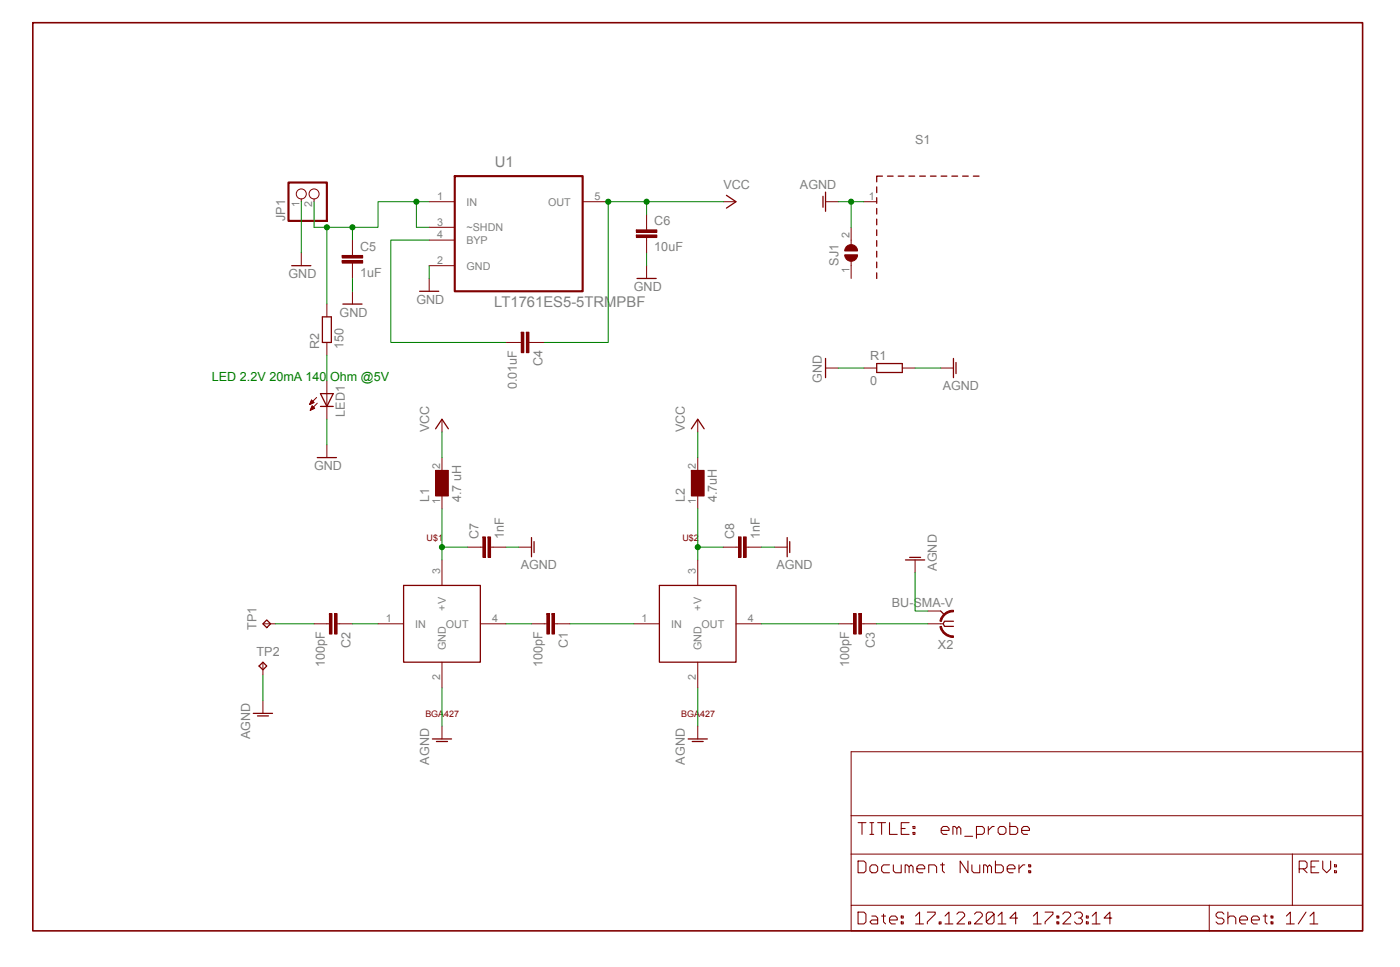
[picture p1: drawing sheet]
<svg xmlns="http://www.w3.org/2000/svg" width="278mm" height="192mm" viewBox="0 0 278 192" stroke-linecap="round" stroke-linejoin="round" font-family="sans-serif">
<path d="M80.2 116.2h15.2v15.3h-15.2zM131 116.2h15.2v15.3h-15.2z" fill="none" stroke="#800000" stroke-width=".25"/>
<g fill="none" stroke="#800000" stroke-width=".2">
<path d="M85.2 40h5.1M85.2 45.1h5.1M85.2 47.7h5.1M85.2 52.7h5.1M115.7 40h5.1M87.8 111.2v5M138.6 111.2v5M64.9 123.8h.5M66.9 123.8h.6M75.1 123.8h5.1M87.8 131.5v5M95.4 123.8h5.1"/>
<path d="M125.9 123.8h5.1M138.6 131.5v5M146.2 123.8h5.1"/>
</g>
<path d="M90.3 35h25.4v22.8h-25.4z" fill="none" stroke="#800000" stroke-width=".42"/>
<path d="M65.4 121.8h.5v4.1h-.5z" fill="#800000"/>
<path d="M65.4 121.8h.5v4.1h-.5zM65.4 121.8h.1" fill="none" stroke="#800000" stroke-width=".2"/>
<path d="M66.4 121.8h.5v4.1h-.5z" fill="#800000"/>
<path d="M62.4 123.8h2.5M66.4 121.8h.5v4.1h-.5zM66.4 121.8h.1M67.5 123.8h2.5M169 123.8h.5M171.1 123.8h.5" fill="none" stroke="#800000" stroke-width=".2"/>
<path d="M169.5 121.8h.5v4.1h-.5z" fill="#800000"/>
<path d="M169.5 121.8h.5v4.1h-.5zM169.5 121.8h.1" fill="none" stroke="#800000" stroke-width=".2"/>
<path d="M170.6 121.8h.5v4.1h-.5z" fill="#800000"/>
<g fill="none" stroke="#800000" stroke-width=".2">
<path d="M59.8 39.5v.5M62.4 39.5v.5M59.8 50.2v2.5M85.2 55.3v2.5M143.6 40h2.6M103 68h.5M105 68h.6M181.7 111.2v2.5M166.5 123.8h2.5M170.6 121.8h.5v4.1h-.5zM170.6 121.8h.1M171.6 123.8h2.5"/>
<path d="M87.8 144.2v2.5M138.6 144.2v2.5"/>
<circle cx="59.8" cy="38.5" r="1"/>
<circle cx="62.4" cy="38.5" r="1"/>
</g>
<path d="M144.3 38.8l1.9 1.2-1.9 1.3M57.9 52.7h3.8M83.3 57.8h3.8M179.8 111.2h3.8M180.7 110.7h2.1M85.9 146.7h3.8M86.7 147.2h2.2M136.7 146.7h3.8M137.5 147.2h2.2" fill="none" stroke="#800000" stroke-width=".25"/>
<path d="M57.3 36.2h7.6v7.7h-7.6z" fill="none" stroke="#800000" stroke-width=".42"/>
<path d="M103.5 66h.5v4h-.5z" fill="#800000"/>
<path d="M103.5 66h.5v4h-.5zM103.5 66h.1" fill="none" stroke="#800000" stroke-width=".2"/>
<path d="M104.5 66h.5v4h-.5z" fill="#800000"/>
<path d="M70 50.2v.5M70 52.2v.5M100.5 68h2.5M104.5 66h.5v4h-.5zM104.5 66h.1M105.6 68h2.5" fill="none" stroke="#800000" stroke-width=".2"/>
<path d="M68 51.7h4v.5h-4z" fill="#800000"/>
<path d="M68 51.7h4v.5h-4zM68 51.7h.1" fill="none" stroke="#800000" stroke-width=".2"/>
<path d="M68 50.7h4v.5h-4z" fill="#800000"/>
<path d="M68 50.7h4v.5h-4zM68 50.7h.1M70 47.7v2.5M70 52.7v2.6M70 57.8v2.6M128.4 45.1v.5M128.4 47.2v.5" fill="none" stroke="#800000" stroke-width=".2"/>
<path d="M68.1 60.4h3.8" fill="none" stroke="#800000" stroke-width=".25"/>
<path d="M126.4 46.7h4v.5h-4z" fill="#800000"/>
<path d="M126.4 46.7h4v.5h-4zM126.4 46.7h.1" fill="none" stroke="#800000" stroke-width=".2"/>
<path d="M126.4 45.6h4v.5h-4z" fill="#800000"/>
<path d="M126.4 45.6h4v.5h-4zM126.4 45.6h.1M128.4 42.6v2.5M128.4 47.7v2.5M128.4 52.7v2.6M95.4 108.6h.5M97.4 108.6h.5" fill="none" stroke="#800000" stroke-width=".2"/>
<path d="M126.5 55.3h3.8" fill="none" stroke="#800000" stroke-width=".25"/>
<path d="M96.9 106.6h.5v4.1h-.5z" fill="#800000"/>
<path d="M96.9 106.6h.5v4.1h-.5zM96.9 106.6h.1" fill="none" stroke="#800000" stroke-width=".2"/>
<path d="M95.9 106.6h.5v4.1h-.5z" fill="#800000"/>
<path d="M92.9 108.6h2.5M95.9 106.6h.5v4.1h-.5zM95.9 106.6h.1M97.9 108.6h2.6M146.2 108.6h.5M148.2 108.6h.5" fill="none" stroke="#800000" stroke-width=".2"/>
<path d="M147.7 106.6h.5v4.1h-.5z" fill="#800000"/>
<path d="M147.7 106.6h.5v4.1h-.5zM147.7 106.6h.1" fill="none" stroke="#800000" stroke-width=".2"/>
<path d="M146.7 106.6h.5v4.1h-.5z" fill="#800000"/>
<g fill="none" stroke="#800000" stroke-width=".2">
<path d="M164 73.1h2.5M186.8 73.1h2.6M87.8 83.2v2.6M138.6 83.2v2.6M103 108.6h2.6M143.6 108.6h2.6M146.7 106.6h.5v4.1h-.5zM146.7 106.6h.1M148.7 108.6h2.6M153.8 108.6h2.5M52.2 123.8h2.6M52.2 131.5v2.5"/>
<path d="M52.2 139.1v2.5M108.1 123.8h.5M110.1 123.8h.5"/>
</g>
<g fill="none" stroke="#800000" stroke-width=".25">
<path d="M164 71.2v3.8M189.4 71.2v3.8M189.9 72v2.2M86.5 85.1l1.3-1.9 1.2 1.9M137.3 85.1l1.3-1.9 1.2 1.9M105.6 106.7v3.8M106.1 107.5v2.2M156.3 106.7v3.8M156.8 107.5v2.2M51.5 132.2l.7-.7 .8 .7-.8 .8zM52.2 123.8l.8-.7 .7 .7-.7 .8zM50.3 141.6h3.8"/>
<path d="M51.1 142.1h2.2"/>
</g>
<path d="M108.6 121.8h.5v4.1h-.5z" fill="#800000"/>
<path d="M108.6 121.8h.5v4.1h-.5zM108.6 121.8h.1" fill="none" stroke="#800000" stroke-width=".2"/>
<path d="M109.6 121.8h.5v4.1h-.5z" fill="#800000"/>
<path d="M171.6 73.1h2.5M179.2 73.1h2.5M105.6 123.8h2.5M109.6 121.8h.5v4.1h-.5zM109.6 121.8h.1M110.6 123.8h2.6M186.8 123.8h.5" fill="none" stroke="#800000" stroke-width=".2"/>
<path d="M174.1 72.2h5.1v1.8h-5.1zM186.8 121.3l.8 .8M189.4 123.3h-1.8l-.3 .5 .3 .6h1.8" fill="none" stroke="#800000" stroke-width=".25"/>
<path d="M186.7 124.4l.3-.1a2.4 2.4 0 0 0 2.4 1.9v.4a2.68 2.68 0 0 1-2.7-2.2z" fill-rule="evenodd" fill="#800000"/>
<path d="M186.7 124.4l.3-.1a2.4 2.4 0 0 0 2.4 1.9v.4a2.68 2.68 0 0 1-2.7-2.2z" fill="none" stroke="#800000" stroke-width=".2"/>
<path d="M187.2 122.1a2.61 2.61 0 0 1 2.2-.9v.3a2.37 2.37 0 0 0-2.4 1.9l-.3-.1v-.2z" fill-rule="evenodd" fill="#800000"/>
<path d="M164 40h2.5M171.6 40h2.5M184.3 123.8h2.5M184.3 121.3h2.5M187.2 122.1a2.61 2.61 0 0 1 2.2-.9v.3a2.37 2.37 0 0 0-2.4 1.9l-.3-.1v-.2z" fill="none" stroke="#800000" stroke-width=".2"/>
<g fill="none" stroke="#800000" stroke-width=".25">
<path d="M163.4 39v2.1M164 38.1v3.9M174.1 37.1v1.1M174.1 39.2v1.2M175.3 35h-1.2v1.1M176.3 35h1.1M178.4 35h1.1M180.5 35h1.1M182.6 35h1.2M184.8 35h1.1M186.9 35h1.1M189 35h1.2"/>
<path d="M191.2 35h1.1M193.3 35h1.1M174.1 41.4v1.1M174.1 43.5v1.1M174.1 45.6v1.2M174.1 47.8v1.1M174.1 49.9v1.1M174.1 52v1.1M174.1 54.2v1.1"/>
</g>
<path d="M86.5 93.4h2.5v5.1h-2.5z" fill="#800000"/>
<path d="M86.5 93.4h2.5v5.1h-2.5zM86.5 93.4h.1M87.8 90.8v2.6M87.8 98.5v2.5" fill="none" stroke="#800000" stroke-width=".2"/>
<path d="M137.3 93.4h2.5v5.1h-2.5z" fill="#800000"/>
<path d="M137.3 93.4h2.5v5.1h-2.5zM137.3 93.4h.1M138.6 90.8v2.6M138.6 98.5v2.5" fill="none" stroke="#800000" stroke-width=".2"/>
<path d="M168 49.1a1.27 1.27 0 0 1 1.4-.5 1.27 1.27 0 0 1 .9 1.2h-2.5z" fill-rule="evenodd" fill="#800000"/>
<path d="M168 49.1a1.27 1.27 0 0 1 1.4-.5 1.27 1.27 0 0 1 .9 1.2h-2.5z" fill="none" stroke="#800000" stroke-width=".2"/>
<path d="M167.8 50.6h2.5a1.27 1.27 0 0 1-1.3 1.3 1.27 1.27 0 0 1-1.2-1.3z" fill-rule="evenodd" fill="#800000"/>
<g fill="none" stroke="#800000" stroke-width=".2">
<path d="M167.8 50.6h2.5a1.27 1.27 0 0 1-1.3 1.3 1.27 1.27 0 0 1-1.2-1.3zM169 45.1v3.5M169 51.9v3.4M61.7 79.9h.7M61.7 79.8h.5M61.8 79.7h.3M61.8 79.5h.2M61.9 79.4l.5 .5-.9 .4zM61.9 79.4h.1M62.9 78.9l-1.4 1.4M64.9 60.4v2.5M64.9 68v2.5"/>
<path d="M64.9 75.6v7.6M61.5 80.3h.1M61.5 80.2h.3M61.6 80h.5M61.7 81.4h.1M61.7 81.2h.4M61.8 81.1h.6M61.8 81h.6M61.9 80.9h.4M61.9 80.8h.3M62 80.6h.1M62 80.6l.5 .5-.9 .3z"/>
<path d="M63 80.1l-1.4 1.3M64.9 88.3v2.5M169 179.7v-30.5h101.6v30.5M169 161.9h101.6M169 169.6h101.6M240.2 179.7h-71.2v5.1h101.6v-5.1h-13.9M240.2 179.7v5.1M240.2 179.7h16.5M256.7 169.6v10.1"/>
</g>
<path d="M63.6 78.1h2.6l-1.3 2.6zM64 62.9h1.8v5.1h-1.8zM63 90.8h3.8M63.6 80.7h2.6" fill="none" stroke="#800000" stroke-width=".25"/>
<path d="M6.5 4.5h264.1v180.3h-264.1z" fill="none" stroke="#800000" stroke-width=".32"/>
<g fill="none" stroke="#800000" stroke-width=".21">
<path d="M170.4 170.9h1.2l.4 .4v1.6l-.4 .4h-1.2zM170.4 163.3h1.6M171.2 163.3v2.4M172.8 163.3h.7M172.8 165.7h.7M173.1 171.7h.8l.4 .4v.8l-.4 .4h-.8l-.3-.4v-.8zM173.1 163.3v2.4M174.3 163.3h1.6M175.1 163.3v2.4M176.7 163.3v2.4h1.5M176.7 171.7h-1.2l-.4 .4v.8l.4 .4h1.2M177.4 171.7v1.2l.4 .4h1.2v-1.6"/>
<path d="M179 164.5h.8M179.8 173.3v-1.6h.3l.4 .4v1.2M180.5 163.3h-1.5v2.4h1.5M180.5 172.1l.4-.4 .4 .4v1.2M181.3 164.1h.4v.4h-.4zM181.3 165.3h.4v.4h-.4zM182.1 172.5h1.6v-.4l-.4-.4h-.8l-.4 .4v.8l.4 .4h.8M184.4 173.3v-1.6h1.2l.4 .4v1.2M186.8 171.7h.8M186.9 164.9h1.6v-.4l-.4-.4h-.8l-.4 .4v.8l.4 .4h.8M187.2 171.3v1.6l.4 .4M189.2 165.7v-1.6h.5l.3 .4v1.2"/>
<path d="M190 164.5l.4-.4 .4 .4v1.2M191.6 166h1.6M192.2 170.9v2.4l-1.5-2.4v2.4M193 171.7v1.2l.4 .4h1.2v-1.6M193.9 165.7h1.2l.4-.4v-.8l-.4-.4h-1.2v2.3M195.3 173.3v-1.6h.4l.4 .4v1.2M196.1 172.1l.4-.4 .4 .4v1.2M196.3 164.1v1.6M197.4 164.1h-.3l-.8 .8M197.7 170.9v2.4h1.2l.4-.4v-.8l-.4-.4h-1.2M198.6 164.1h.8l.4 .4v.8l-.4 .4h-.8l-.4-.4v-.8zM200 172.5h1.6v-.4l-.4-.4h-.8l-.4 .4v.8l.4 .4h.8"/>
<path d="M200.6 163.3v2.4h1.1l.4-.4v-.8l-.4-.4h-1.1M202.4 171.7v1.6M202.9 164.9h1.5v-.4l-.3-.4h-.8l-.4 .4v.8l.4 .4h.8M203.5 171.7h-.3l-.8 .8M204.3 171.7h.4v.4h-.4zM204.3 172.9h.4v.4h-.4zM258 172.5h1.2l.4-.4v-.8l-.4-.4h-1.2v2.4M258.8 172.5l.8 .8M260.4 172.1h.8M261.9 170.9h-1.5v2.4h1.5M262.7 170.9v1.6l.8 .8 .8-.8v-1.6M265 171.7h.4v.4h-.4z"/>
<path d="M265 172.9h.4v.4h-.4zM170.4 181.1h1.2l.4 .4v1.5l-.4 .4h-1.2zM173.1 181.9h.8l.4 .4v1.1h-1.2l-.3-.4 .3-.4h1.2M175.1 181.9h.8M175.5 181.5v1.5l.4 .4M176.7 182.6h1.5v-.3l-.4-.4h-.8l-.3 .4v.7l.3 .4h.8M179 181.9h.4v.4h-.4zM179 183h.4v.4h-.4zM181.8 181.9l.8-.8v2.3M181.8 183.4h1.6M184.2 181.1h1.5v.4l-1.5 1.5v.4M186.5 183h.4v.4h-.4z"/>
<path d="M187.7 181.9l.8-.8v2.3M187.7 183.4h1.5M190 181.5l.4-.4h.8l.4 .4v.4l-1.6 1.5h1.6M192.4 183h.4v.4h-.4zM193.5 181.5l.4-.4h.8l.4 .4v.4l-1.6 1.5h1.6M197.4 181.5l-1.5 1.5 .4 .4h.7l.4-.4v-1.5l-.4-.4h-.7l-.4 .4v1.5M198.2 181.9l.8-.8v2.3M198.2 183.4h1.6M202.1 182.3h-1.5l1.1-1.2v2.3M205.2 181.9l.8-.8v2.3M205.2 183.4h1.6M207.6 181.1h1.5v.4l-1.5 1.5v.4"/>
<path d="M209.9 181.9h.4v.4h-.4zM209.9 183h.4v.4h-.4zM211.1 181.5l.4-.4h.7l.4 .4v.4l-1.5 1.5h1.5M213.4 181.5l.4-.4h.8l.4 .4v.4l-.4 .4h-.4M214.6 182.3l.4 .3v.4l-.4 .4h-.8l-.4-.4M215.7 181.9h.4v.4h-.4zM215.7 183h.4v.4h-.4zM216.9 181.9l.8-.8v2.3M216.9 183.4h1.6M220.8 182.3h-1.5l1.1-1.2v2.3M243.1 181.5l-.4-.4h-.8l-.4 .4v.4l.4 .4h.8l.4 .3v.4l-.4 .4h-.8l-.4-.4M243.9 182.3l.3-.4h.8l.4 .4v1.1"/>
<path d="M243.9 181.1v2.3M246.2 182.6h1.6v-.3l-.4-.4h-.8l-.4 .4v.7l.4 .4h.8M248.5 182.6h1.6v-.3l-.4-.4h-.8l-.4 .4v.7l.4 .4h.8M250.9 181.9h.7M251.3 181.5v1.5l.3 .4M252.4 181.9h.4v.4h-.4zM252.4 183h.4v.4h-.4zM255.5 181.9l.8-.8v2.3M255.5 183.4h1.5M259.4 181.1l-1.6 2.3M260.2 181.9l.7-.8v2.3M260.2 183.4h1.5"/>
</g>
<path d="M82.7 40v5.1M85.2 40h-10.1v5.1h-5.1M70 123.8h5.1" fill="none" stroke="#008000" stroke-width=".2"/>
<circle cx="82.7" cy="40" r=".51" fill="#008000"/>
<g fill="none" stroke="#008000" stroke-width=".2">
<path d="M62.4 40v5.1M70 45.1v2.6M82.7 45.1h2.5"/>
<circle cx="82.7" cy="40" r=".51"/>
</g>
<circle cx="70" cy="45.1" r=".51" fill="#008000"/>
<g fill="none" stroke="#008000" stroke-width=".2">
<path d="M62.4 45.1h7.6M64.9 45.1v15.3"/>
<circle cx="70" cy="45.1" r=".51"/>
</g>
<circle cx="64.9" cy="45.1" r=".51" fill="#008000"/>
<g fill="none" stroke="#008000" stroke-width=".2">
<path d="M59.8 40v10.2M70 55.3v2.5M85.2 52.7v2.6M128.4 50.2v2.5M166.5 40h5.1M169 40v5.1M166.5 73.1h5.1M181.7 73.1h5.1M64.9 83.2v5.1M100.5 108.6h2.5M151.3 108.6h2.5M181.7 113.7v7.6h2.6"/>
<path d="M52.2 134v5.1M87.8 136.5v7.7M138.6 136.5v7.7"/>
<circle cx="64.9" cy="45.1" r=".51"/>
</g>
<circle cx="169" cy="40" r=".51" fill="#008000"/>
<g fill="none" stroke="#008000" stroke-width=".2">
<path d="M128.4 40h-7.6v28h-12.7"/>
<circle cx="169" cy="40" r=".51"/>
</g>
<circle cx="120.8" cy="40" r=".51" fill="#008000"/>
<g fill="none" stroke="#008000" stroke-width=".2">
<path d="M143.6 40h-15.2v2.6"/>
<circle cx="120.8" cy="40" r=".51"/>
</g>
<circle cx="128.4" cy="40" r=".51" fill="#008000"/>
<g fill="none" stroke="#008000" stroke-width=".2">
<path d="M85.2 47.7h-7.6v20.3h22.9M87.8 85.8v5M138.6 85.8v5M87.8 101v7.6M92.9 108.6h-5.1v2.6M54.8 123.8h7.6M100.5 123.8h5.1M113.2 123.8h12.7M151.3 123.8h15.2M174.1 123.8h10.2"/>
<circle cx="128.4" cy="40" r=".51"/>
</g>
<circle cx="87.8" cy="108.6" r=".51" fill="#008000"/>
<g fill="none" stroke="#008000" stroke-width=".2">
<path d="M138.6 101v7.6M143.6 108.6h-5v2.6"/>
<circle cx="87.8" cy="108.6" r=".51"/>
</g>
<circle cx="138.6" cy="108.6" r=".51" fill="#008000"/>
<g fill="none" stroke="#008000" stroke-width=".2">
<path d="M64.9 70.5v5.1"/>
<circle cx="138.6" cy="108.6" r=".51"/>
</g>
<g font-size="2.9" fill="#808080">
<text x="98.3" y="33.1">U1</text>
<text x="98.2" y="61">LT1761ES5-5TRMPBF</text>
</g>
<g font-size="2.5" fill="#808080">
<text x="181.7" y="28.6">S1</text>
<text x="143.7" y="37.5">VCC</text>
<text x="158.9" y="37.5">AGND</text>
<text x="56.7" y="43.9" transform="rotate(-90 56.7 43.9)">JP1</text>
<text x="129.9" y="44.7">C6</text>
<text x="71.5" y="49.8">C5</text>
<text x="129.9" y="49.8">10uF</text>
<text x="166.5" y="52.7" transform="rotate(-90 166.5 52.7)">SJ1</text>
<text x="57.3" y="55.3">GND</text>
<text x="71.5" y="54.9">1uF</text>
<text x="125.9" y="57.8">GND</text>
<text x="67.5" y="62.9">GND</text>
<text x="82.7" y="60.4">GND</text>
<text x="63.4" y="69.3" transform="rotate(-90 63.4 69.3)">R2</text>
<text x="68.2" y="69.3" transform="rotate(-90 68.2 69.3)">150</text>
<text x="172.8" y="71.6">R1</text>
<text x="102.6" y="77.3" transform="rotate(-90 102.6 77.3)">0.01uF</text>
<text x="107.7" y="72.7" transform="rotate(-90 107.7 72.7)">C4</text>
<text x="163.2" y="76.1" transform="rotate(-90 163.2 76.1)">GND</text>
<text x="172.8" y="76.4">0</text>
<text x="187.2" y="77.4">AGND</text>
<text x="68.5" y="82.7" transform="rotate(-90 68.5 82.7)">LED1</text>
<text x="85.2" y="85.8" transform="rotate(-90 85.2 85.8)">VCC</text>
<text x="136" y="85.8" transform="rotate(-90 136 85.8)">VCC</text>
<text x="62.4" y="93.4">GND</text>
<text x="85.2" y="99.7" transform="rotate(-90 85.2 99.7)">L1</text>
<text x="91.6" y="99.7" transform="rotate(-90 91.6 99.7)">4.7 uH</text>
<text x="136" y="99.7" transform="rotate(-90 136 99.7)">L2</text>
<text x="142.4" y="99.7" transform="rotate(-90 142.4 99.7)">4.7uH</text>
<text x="95" y="107.1" transform="rotate(-90 95 107.1)">C7</text>
<text x="100.1" y="107.1" transform="rotate(-90 100.1 107.1)">1nF</text>
<text x="145.8" y="107.1" transform="rotate(-90 145.8 107.1)">C8</text>
<text x="150.9" y="107.1" transform="rotate(-90 150.9 107.1)">1nF</text>
<text x="103.4" y="112.9">AGND</text>
<text x="154.2" y="112.9">AGND</text>
<text x="186.1" y="113.3" transform="rotate(-90 186.1 113.3)">AGND</text>
<text x="50.9" y="125.1" transform="rotate(-90 50.9 125.1)">TP1</text>
<text x="177.1" y="120.5">BU-SMA-V</text>
<text x="50.9" y="130.2">TP2</text>
<text x="69.6" y="128.6" transform="rotate(-90 69.6 128.6)">C2</text>
<text x="112.8" y="128.6" transform="rotate(-90 112.8 128.6)">C1</text>
<text x="173.7" y="128.6" transform="rotate(-90 173.7 128.6)">C3</text>
<text x="186.3" y="128.9">X2</text>
<text x="64.5" y="132.5" transform="rotate(-90 64.5 132.5)">100pF</text>
<text x="107.7" y="132.5" transform="rotate(-90 107.7 132.5)">100pF</text>
<text x="168.7" y="132.5" transform="rotate(-90 168.7 132.5)">100pF</text>
<text x="49.7" y="146.7" transform="rotate(-90 49.7 146.7)">AGND</text>
<text x="85.2" y="151.8" transform="rotate(-90 85.2 151.8)">AGND</text>
<text x="136" y="151.8" transform="rotate(-90 136 151.8)">AGND</text>
</g>
<text font-size="2.5" fill="#008000" x="42.1" y="75.6">LED 2.2V 20mA 140 Ohm @5V</text>
<g font-size="2.1" fill="#808080">
<text x="59.5" y="41" transform="rotate(-90 59.5 41)">1</text>
<text x="62" y="41" transform="rotate(-90 62 41)">2</text>
<text x="86.8" y="39.7">1</text>
<text x="92.6" y="40.8">IN</text>
<text x="108.8" y="40.8">OUT</text>
<text x="118" y="39.7">5</text>
<text x="172.6" y="39.7">1</text>
<text x="86.8" y="44.8">3</text>
<text x="86.8" y="47.3">4</text>
<text x="92.6" y="45.9">~SHDN</text>
<text x="168.7" y="47.3" transform="rotate(-90 168.7 47.3)">2</text>
<text x="86.8" y="52.4">2</text>
<text x="92.6" y="48.4">BYP</text>
<text x="92.6" y="53.5">GND</text>
<text x="168.7" y="54.3" transform="rotate(-90 168.7 54.3)">1</text>
<text x="87.4" y="93" transform="rotate(-90 87.4 93)">2</text>
<text x="138.2" y="93" transform="rotate(-90 138.2 93)">2</text>
<text x="87.4" y="100" transform="rotate(-90 87.4 100)">1</text>
<text x="138.2" y="100" transform="rotate(-90 138.2 100)">1</text>
<text x="87.4" y="113.9" transform="rotate(-90 87.4 113.9)">3</text>
<text x="138.2" y="113.9" transform="rotate(-90 138.2 113.9)">3</text>
<text x="76.6" y="123.5">1</text>
<text x="82.5" y="124.6">IN</text>
<text x="88.5" y="121.2" transform="rotate(-90 88.5 121.2)">+V</text>
<text x="88.5" y="124.6">OUT</text>
<text x="97.7" y="123.5">4</text>
<text x="127.4" y="123.5">1</text>
<text x="133.3" y="124.6">IN</text>
<text x="139.3" y="124.6">OUT</text>
<text x="139.3" y="121.2" transform="rotate(-90 139.3 121.2)">+V</text>
<text x="148.5" y="123.5">4</text>
<text x="88.5" y="129.1" transform="rotate(-90 88.5 129.1)">GND</text>
<text x="139.3" y="129.1" transform="rotate(-90 139.3 129.1)">GND</text>
<text x="87.4" y="135" transform="rotate(-90 87.4 135)">2</text>
<text x="138.2" y="135" transform="rotate(-90 138.2 135)">2</text>
</g>
<g font-size="1.8" fill="#800000">
<text x="84.7" y="107.4">U$1</text>
<text x="135.5" y="107.4">U$2</text>
<text x="84.5" y="142.4">BGA427</text>
<text x="135.3" y="142.4">BGA427</text>
</g>
</svg>
